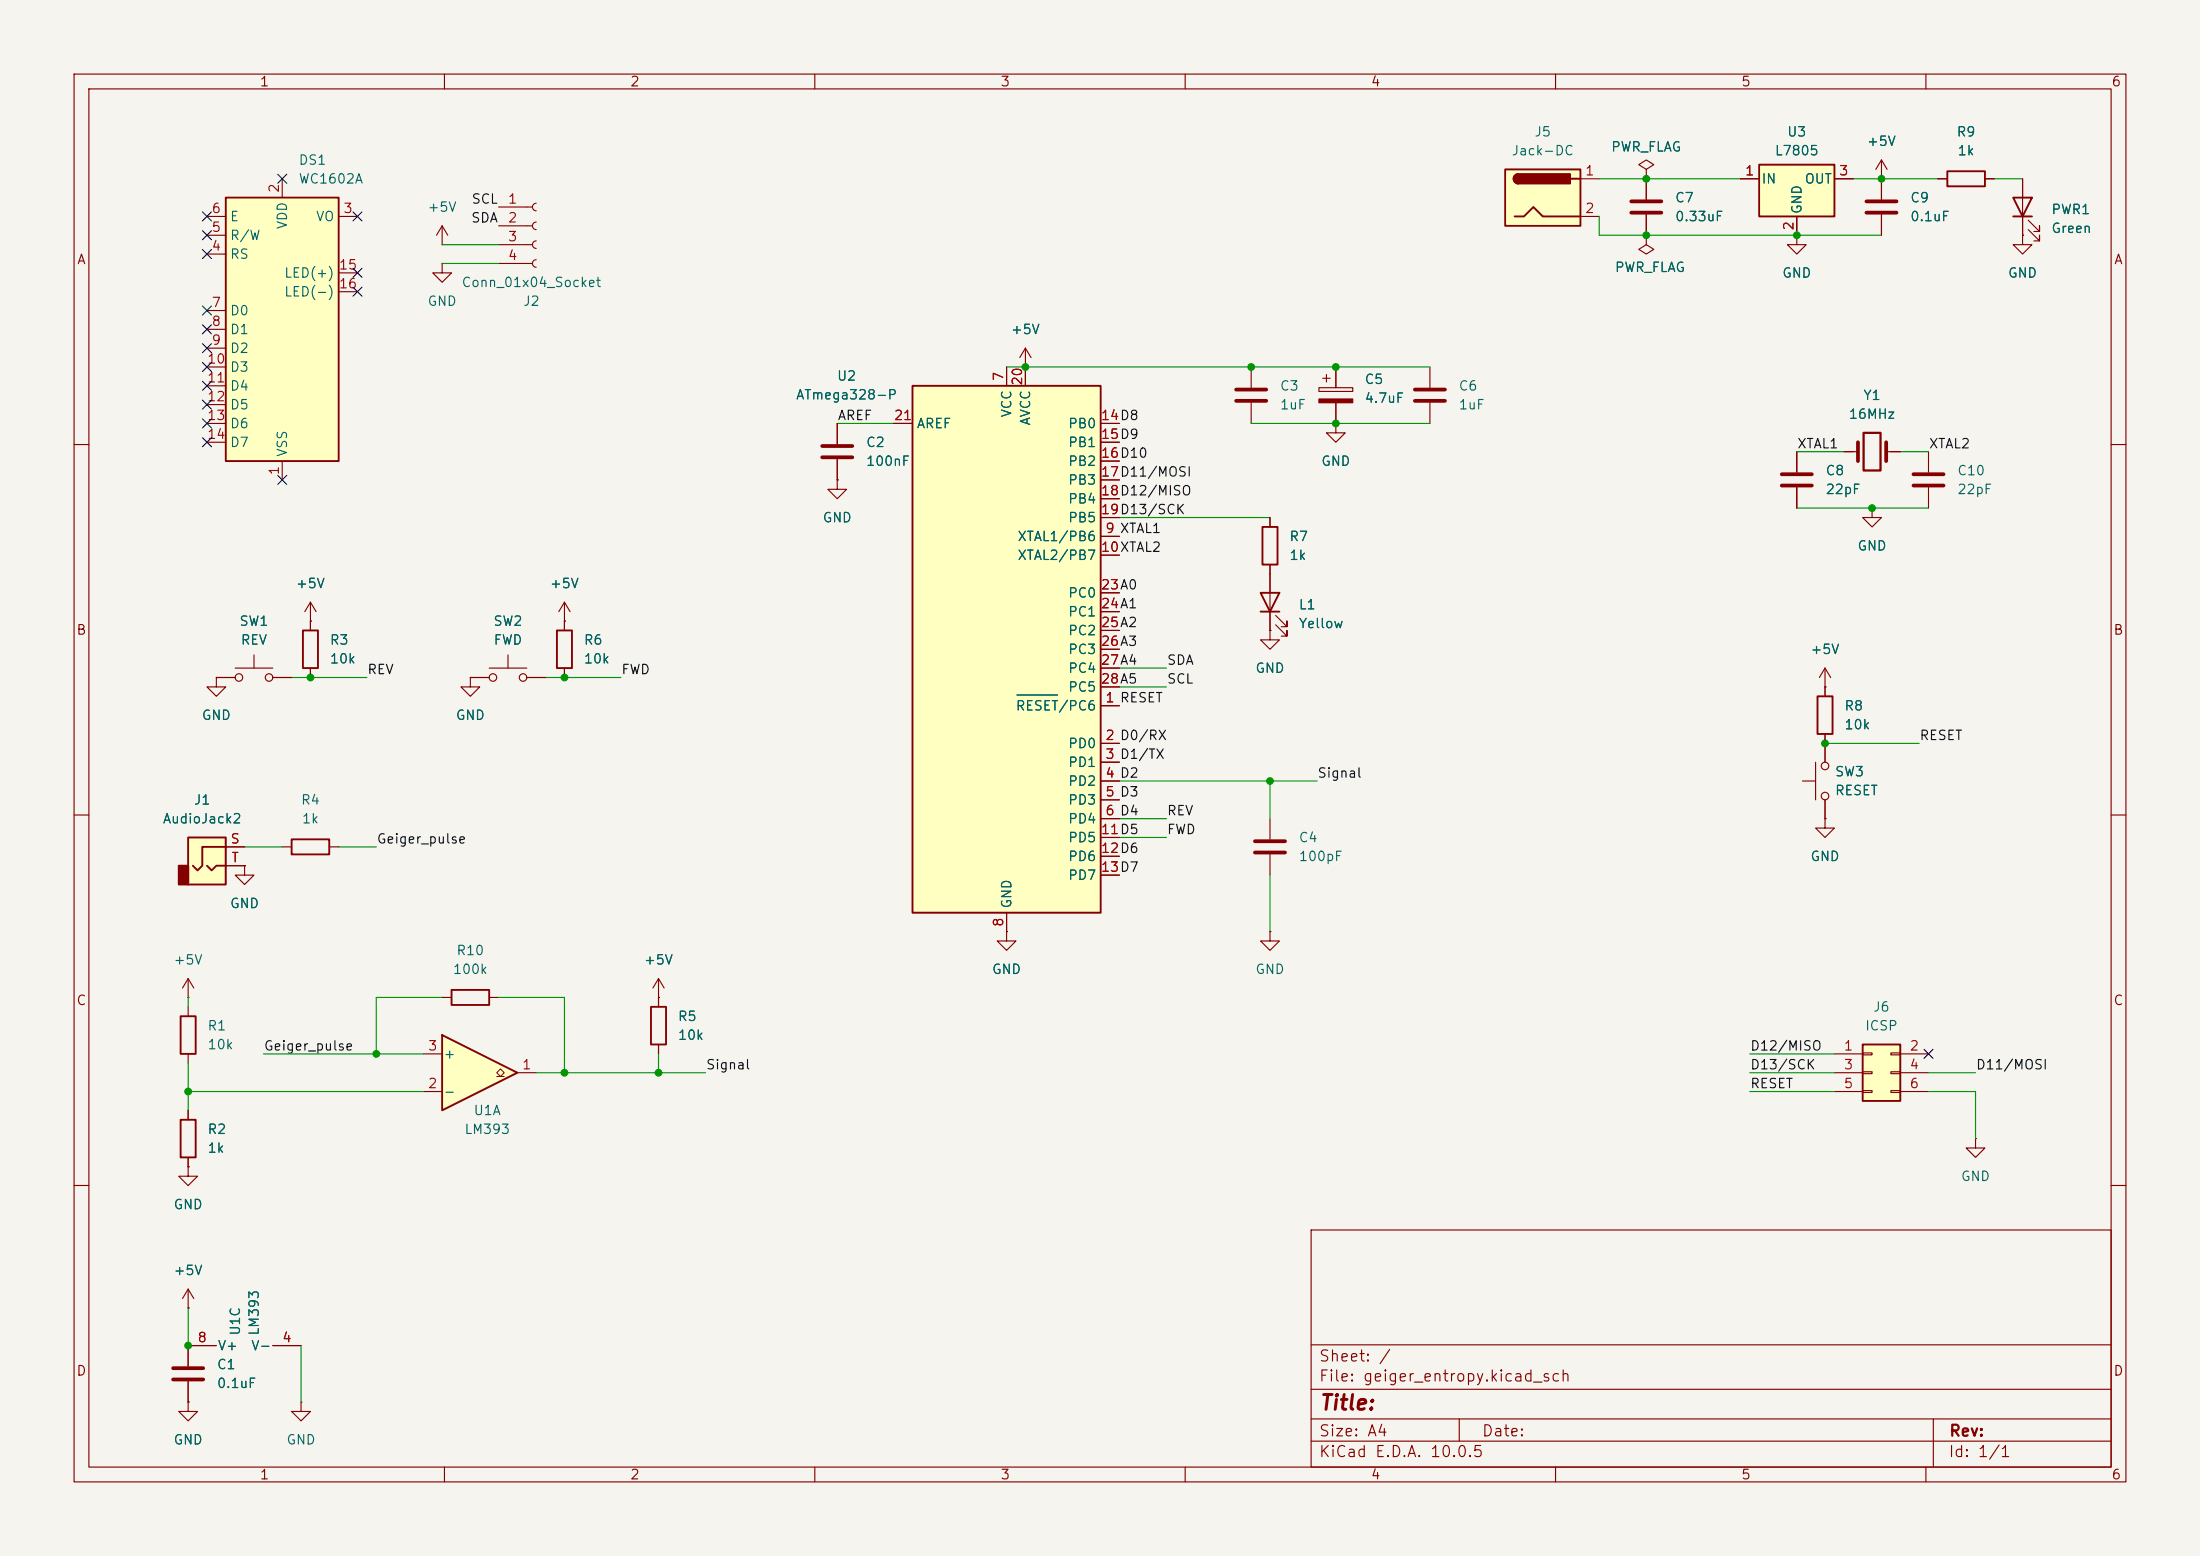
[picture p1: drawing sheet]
<svg xmlns="http://www.w3.org/2000/svg" width="297mm" height="210mm" viewBox="0 0 297 210" stroke-linecap="round" stroke-linejoin="round" font-family="sans-serif">
<path d="M0 0h297v210h-297z" fill="#f5f4ef" stroke="#f5f4ef" stroke-width=".14"/>
<g fill="none" stroke="#840000" stroke-width=".15">
<path d="M10 10h277v190h-277zM12 12h273v186h-273zM60 10v2M110 10v2M160 10v2M210 10v2M260 10v2M242.6 31.8v1.2h1.2l-1.2 1.3-1.3-1.3h1.3M242.6 31.8h.1M273 31.8v1.2h1.3l-1.3 1.3-1.2-1.3h1.2M273 31.8h.1M113 57.2v2.7"/>
<path d="M10 60h2M113 62v2.8M285 60h2M246.4 92.7h.1M246.4 90.2l-.8 1.2M246.4 90.2l.7 1.2M246.4 90.2v2.5M10 110h2M243.3 105.4h1.8M245.1 102.9v5.1M246.4 100.3v2.6M246.4 108v2.5"/>
<path d="M285 110h2M10 160h2M25.4 176.5h.1M25.4 174l-.8 1.3M25.4 174l.8 1.3M25.4 174v2.5M177 166h108v32h-108zM285 160h2M60 198v2M110 198v2M160 198v2M177 194.5h108"/>
<path d="M177 191.5h108M177 187.5h108M177 181.5h108M197 191.5v3M210 198v2M260 198v2M261 191.5v6.5"/>
<circle cx="246.4" cy="103.4" r=".51"/>
<circle cx="246.4" cy="107.4" r=".51"/>
</g>
<path d="M111 60.2h4.1M111 61.7h4.1" fill="none" stroke="#840000" stroke-width=".51"/>
<path d="M123.2 52.1h25.4v71.1h-25.4z" fill="#ffffc2"/>
<path d="M123.2 52.1h25.4v71.1h-25.4zM245.4 94h2v5.1h-2zM87.9 135.9h2v5.1h-2z" fill="none" stroke="#840000" stroke-width=".25"/>
<g fill="none" stroke="#840000" stroke-width=".15">
<path d="M120.6 57.2h2.6M135.9 49.5v2.6M138.4 49.5v2.6M148.6 57.2h2.5M148.6 59.7h2.5M113 64.8v1.2h1.3l-1.3 1.3-1.2-1.3h1.2M113 64.8h.1M148.6 72.4h2.5M148.6 74.9h2.5M148.6 62.2h2.5M148.6 64.8h2.5M148.6 67.3h2.5"/>
<path d="M148.6 69.9h2.5M63.5 91.4v1.3h1.3l-1.3 1.3-1.3-1.3h1.3M63.5 91.4h.1M148.6 95.3h2.5M148.6 80h2.5M148.6 82.6h2.5M148.6 85.1h2.5M148.6 87.6h2.5M148.6 90.2h2.5M148.6 92.7h2.5M246.4 92.7v1.3M246.4 99.1v1.2"/>
<path d="M148.6 100.3h2.5M148.6 102.9h2.5M148.6 105.4h2.5M148.6 108h2.5M148.6 110.5h2.5M148.6 113h2.5M148.6 115.6h2.5M148.6 118.1h2.5M246.4 110.5v1.3h1.2l-1.2 1.2-1.3-1.2h1.3M246.4 110.5h.1M88.9 134.6h.1M88.9 132.1v3.8"/>
<path d="M88.9 132.1l-.8 1.3M88.9 132.1l.8 1.3M135.9 123.2v2.5M88.9 141v1.2M25.4 181.6h3.8M36.8 181.6h3.8"/>
</g>
<path d="M137.3 93.8h5.5" fill="none" stroke="#006464" stroke-width=".15"/>
<path d="M59.7 139.7l10.1 5.1-10.1 5.1z" fill="#ffffc2"/>
<path d="M75.2 85.1h2v5.1h-2zM39.4 113.3h5v2h-5zM59.7 139.7l10.1 5.1-10.1 5.1zM61 133.6h5v2h-5z" fill="none" stroke="#840000" stroke-width=".25"/>
<path d="M67.1 145.3h.5l-.5-.5 .5-.5 .5 .5-.5 .5h.5" fill="none" stroke="#840000" stroke-width=".14"/>
<g fill="none" stroke="#840000" stroke-width=".15">
<path d="M63.5 91.4h2.5M66 90.2h5.1M68.6 88.4v1.8M71.1 91.4h2.6M76.2 83.8h.1M76.2 81.3v3.8M76.2 90.2v1.2M76.2 81.3l-.8 1.3M76.2 81.3l.8 1.3M38.1 114.3h1.3M44.4 114.3h1.3M59.7 134.6h1.3"/>
<path d="M66 134.6h1.3M57.1 147.3h2.6M57.1 142.2h2.6M69.8 144.8h2.6"/>
<circle cx="66.5" cy="91.4" r=".51"/>
<circle cx="70.6" cy="91.4" r=".51"/>
</g>
<path d="M25.4 113h5.1v6.4h-5.1z" fill="#ffffc2"/>
<path d="M24.1 116.8h1.3v2.6h-1.3z" fill="#840000" stroke="#840000" stroke-width=".25"/>
<path d="M25.4 113h5.1v6.4h-5.1zM27.9 116.8l.7 .7 .6-.7h1.3M30.5 114.3h-3.2v2.5l-.6 .7-.7-.7M24.4 137.2h2v5h-2z" fill="none" stroke="#840000" stroke-width=".25"/>
<g fill="none" stroke="#840000" stroke-width=".15">
<path d="M29.2 91.4v1.3h1.3l-1.3 1.3-1.3-1.3h1.3M29.2 91.4h.1M30.5 114.3h2.5M30.5 116.8h2.5M33 116.8v1.3h1.3l-1.3 1.3-1.3-1.3h1.3M33 116.8h.1M171.4 110.5v2.8M171.4 115.3v2.8M25.4 134.6h.1M25.4 132.1v2.5M25.4 135.9v1.3M25.4 132.1l-.8 1.3"/>
<path d="M25.4 132.1l.8 1.3M171.4 125.7v1.3h1.3l-1.3 1.3-1.2-1.3h1.2M171.4 125.7h.1M25.4 157.5v1.3h1.3l-1.3 1.2-1.3-1.2h1.3M25.4 157.5h.1M25.4 142.2v1.3M25.4 189.2v1.3h1.3l-1.3 1.3-1.3-1.3h1.3M25.4 189.2h.1M25.4 181.6v2.8M25.4 186.4v2.8M40.6 189.2v1.3h1.3l-1.3 1.3-1.2-1.3h1.2M40.6 189.2h.1"/>
</g>
<path d="M169.4 113.5h4.1M169.4 115.1h4.1M23.4 184.7h4M23.4 186.2h4" fill="none" stroke="#840000" stroke-width=".51"/>
<path d="M30.5 26.7h15.2v35.5h-15.2z" fill="#ffffc2"/>
<path d="M30.5 26.7h15.2v35.5h-15.2zM170.4 71.1h2.1v5.1h-2.1zM40.9 85.1h2v5.1h-2zM170.2 80h2.5l-1.3 2.6zM170.2 82.6h2.5M24.4 151.1h2v5.1h-2z" fill="none" stroke="#840000" stroke-width=".25"/>
<g fill="none" stroke="#840000" stroke-width=".15">
<path d="M27.9 29.2h2.6M27.9 34.3h2.6M27.9 31.8h2.6M38.1 24.1v2.6M45.7 29.2h2.6M45.7 36.8h2.6M45.7 39.4h2.6M59.7 33h.1M59.7 35.6v1.2h1.3l-1.3 1.3-1.3-1.3h1.3M59.7 35.6h.1M59.7 30.5l-.8 1.3M59.7 30.5l.8 1.3"/>
<path d="M59.7 30.5v2.5M67.3 27.9h4.6M67.3 30.5h4.6M67.3 33h4.6M67.3 35.6h4.6M72.4 27.4a.51 .51 0 0 0-.5 .5 .51 .51 0 0 0 .5 .5M72.4 30a.51 .51 0 0 0-.5 .5 .51 .51 0 0 0 .5 .5M72.4 32.5a.51 .51 0 0 0-.5 .5 .51 .51 0 0 0 .5 .5M72.4 35.1a.51 .51 0 0 0-.5 .5 .51 .51 0 0 0 .5 .5M222.2 22.9l1.1-.7-1.1-.6-1 .6 1 .7v1.2M222.2 24.1h.1M27.9 41.9h2.6"/>
<path d="M27.9 44.5h2.6M27.9 47h2.6M27.9 49.5h2.6M27.9 52.1h2.6M27.9 54.6h2.6M27.9 57.2h2.6M27.9 59.7h2.6M168.9 49.5v2.8M168.9 54.4v2.8M178.1 52.3h4.5v.5h-4.5zM178.6 51.1h1M179.1 50.5v1.1"/>
<path d="M180.3 57.2v1.2h1.3l-1.3 1.3-1.2-1.3h1.2M180.3 57.2h.1M180.3 49.5v2.8M180.3 54.4v2.8M193 49.5v2.8M193 54.4v2.8M38.1 62.2v2.6M171.4 69.9v1.2M171.4 76.2v8.9M29.2 91.4h2.5M31.7 90.2h5.1M34.3 88.4v1.8"/>
<path d="M36.8 91.4h2.6M41.9 83.8h.1M41.9 81.3l-.8 1.3M41.9 81.3l.8 1.3M41.9 81.3v3.8M41.9 90.2v1.2M171.4 85.1v1.3h1.3l-1.3 1.2-1.2-1.2h1.2M171.4 85.1h.1M172.2 84.3l1.5 1.6v-.8v.8h-.7M172.2 83.1l1.5 1.5v-.8v.8h-.7M135.9 125.7v1.3h1.3l-1.3 1.3-1.3-1.3h1.3M135.9 125.7h.1"/>
<path d="M25.4 149.9v1.2M25.4 156.2v1.3"/>
<circle cx="32.3" cy="91.4" r=".51"/>
<circle cx="36.3" cy="91.4" r=".51"/>
</g>
<path d="M178.1 53.8h4.5v.6h-4.5z" fill="#840000" stroke="#840000" stroke-width=".15"/>
<path d="M166.9 52.6h4M166.9 54.1h4M191 52.6h4.1M191 54.1h4.1" fill="none" stroke="#840000" stroke-width=".51"/>
<path d="M203.2 22.9h10.2v7.6h-10.2z" fill="#ffffc2"/>
<path d="M203.2 22.9h10.2v7.6h-10.2zM204.5 29.2h1.2l1.3-1.3 1.3 1.3h5.1M205 23.5a.64 .64 0 0 0-.7 .6 .64 .64 0 0 0 .7 .7M212.1 24.1h1.3" fill="none" stroke="#840000" stroke-width=".25"/>
<g fill="#840000" stroke="#840000" stroke-width=".25">
<path d="M204.5 23.7l.5-.2v1.3a.63 .63 0 0 1-.6-.4 .63 .63 0 0 1 .1-.7z"/>
<path d="M205 23.5h7v1.3h-7z"/>
</g>
<g fill="none" stroke="#840000" stroke-width=".15">
<path d="M213.4 24.1h2.5M213.4 29.2h2.5M222.2 31.8v1.2l1.1 .7-1.1 .6-1-.6 1-.7M222.2 31.8h.1M222.2 24.1v2.8M222.2 29v2.8M138.4 49.5h.1M138.4 47l-.7 1.3M138.4 47l.8 1.3M138.4 47v2.5M242.6 61v2.8M242.6 65.8v2.8"/>
<path d="M248.9 61h1.9M254.6 61h1.9M266.7 153.7v1.2h1.3l-1.3 1.3-1.3-1.3h1.3M266.7 153.7h.1"/>
</g>
<path d="M220.2 27.2h4.1M220.2 28.7h4.1M250.8 59.7v2.5M254.6 59.7v2.5M240.5 64h4.1M240.5 65.5h4.1" fill="none" stroke="#840000" stroke-width=".51"/>
<path d="M251.6 58.4h2.3v5.1h-2.3z" fill="none" stroke="#840000" stroke-width=".3"/>
<path d="M251.5 141h5v7.6h-5z" fill="#ffffc2"/>
<path d="M251.5 141h5v7.6h-5z" fill="none" stroke="#840000" stroke-width=".25"/>
<path d="M247.6 142.2h3.9M247.6 144.8h3.9M247.6 147.3h3.9M251.5 142.1h1.2v.3h-1.2zM251.5 144.7h1.2v.2h-1.2zM251.5 147.2h1.2v.2h-1.2zM255.3 142.1h1.2v.3h-1.2zM255.3 144.7h1.2v.2h-1.2zM255.3 147.2h1.2v.2h-1.2zM256.5 142.2h3.8M256.5 144.8h3.8M256.5 147.3h3.8" fill="none" stroke="#840000" stroke-width=".15"/>
<path d="M237.5 22.2h10.1v7h-10.1z" fill="#ffffc2"/>
<path d="M237.5 22.2h10.1v7h-10.1zM262.9 23.1h5.1v2h-5.1zM271.8 26.7h2.5l-1.3 2.5zM271.8 29.2h2.5" fill="none" stroke="#840000" stroke-width=".25"/>
<g fill="none" stroke="#840000" stroke-width=".15">
<path d="M222.2 24.1h.1M222.2 31.8h.1M222.2 24.1v2.8M222.2 29v2.8M234.9 24.1h2.6M242.6 31.8h.1M242.6 29.2v2.6M247.6 24.1h2.6M254 24.1h.1M254 21.6v5.3M254 29v2.8M254 21.6l-.8 1.3"/>
<path d="M254 21.6l.8 1.3M261.6 24.1h1.3M268 24.1h1.2M273 31.8h.1M273 24.1v7.7M273.8 31l1.5 1.5v-.7v.7h-.7M273.8 29.7l1.5 1.5v-.7v.7h-.7M113 57.2v2.7M120.6 57.2h2.6M135.9 49.5v2.6M138.4 49.5h.1M138.4 49.5v2.6"/>
<path d="M148.6 57.2h2.5M148.6 59.7h2.5M180.3 57.2h.1M180.3 49.5v2.8M180.3 54.4v2.8M113 64.8h.1M113 62v2.8M148.6 72.4h2.5M148.6 74.9h2.5M148.6 62.2h2.5M148.6 64.8h2.5M148.6 67.3h2.5"/>
<path d="M148.6 69.9h2.5M171.4 69.9v1.2M171.4 76.2v3.8M242.6 61v2.8M242.6 65.8v2.8M248.9 61h1.3M252.7 68.6v1.3h1.3l-1.3 1.2-1.2-1.2h1.2M252.7 68.6h.1M255.3 61h1.2M260.3 61v2.8M260.3 65.8v2.8M29.2 91.4h.1"/>
<path d="M29.2 91.4h2.5M36.8 91.4h2.6M41.9 83.8h.1M41.9 83.8v1.3M41.9 90.2v1.2M63.5 91.4h.1M63.5 91.4h2.5M71.1 91.4h2.6M76.2 83.8h.1M76.2 83.8v1.3M76.2 90.2v1.2M148.6 95.3h2.5"/>
<path d="M148.6 80h2.5M148.6 82.6h2.5M148.6 85.1h2.5M148.6 87.6h2.5M148.6 90.2h2.5M148.6 92.7h2.5M171.4 85.1h.1M171.4 82.6v2.5M246.4 92.7h.1M246.4 92.7v1.3M246.4 99.1v3.8M30.5 114.3h2.5"/>
<path d="M30.5 116.8h2.5M33 116.8h.1M148.6 100.3h2.5M148.6 102.9h2.5M148.6 105.4h2.5M148.6 108h2.5M148.6 110.5h2.5M148.6 113h2.5M148.6 115.6h2.5M148.6 118.1h2.5M246.4 110.5h.1M246.4 108v2.5"/>
<path d="M88.9 134.6h.1M88.9 134.6v1.3M135.9 125.7h.1M135.9 123.2v2.5M25.4 157.5h.1M25.4 149.9v1.2M25.4 156.2v1.3M88.9 141v1.2M25.4 176.5h.1M25.4 189.2h.1M25.4 186.4v2.8M29.2 181.6h-3.8v2.8"/>
<path d="M36.8 181.6h3.8"/>
</g>
<path d="M252 27.2h4M252 28.7h4M258.3 64h4.1M258.3 65.5h4.1" fill="none" stroke="#840000" stroke-width=".51"/>
<g fill="none" stroke="#009600" stroke-width=".15">
<path d="M59.7 33h7.6M59.7 35.6h7.6M215.9 24.1h19M215.9 29.2v2.6h38.1M250.2 24.1h11.4M269.2 24.1h3.8M113 57.2h7.6M135.9 49.5h57.1M168.9 57.2h24.1M151.1 69.9h20.3M242.6 68.6h17.7M242.6 61h6.3"/>
<path d="M256.5 61h3.8M39.4 91.4h10.1M73.7 91.4h10.1M151.1 90.2h6.4M151.1 92.7h6.4M33 114.3h5.1M45.7 114.3h5.1M151.1 110.5h6.4M151.1 105.4h26.7M151.1 113h6.4M171.4 105.4v5.1M171.4 118.1v7.6"/>
<path d="M246.4 100.3h12.7M25.4 134.6v1.3M59.7 134.6h-8.9v7.6M67.3 134.6h8.9v10.2M25.4 147.3h31.7M25.4 143.5v6.4M35.6 142.2h21.5M72.4 144.8h22.8M88.9 142.2v2.6M236.2 144.8h11.4M236.2 142.2h11.4M236.2 147.3h11.4"/>
<path d="M260.3 144.8h6.4M260.3 147.3h6.4v6.4M25.4 176.5v5.1M40.6 181.6v7.6"/>
</g>
<g fill="none" stroke="#000084" stroke-width=".15">
<path d="M27.3 31.1l1.2 1.3M27.3 33.7l1.2 1.2M27.3 28.6l1.2 1.2M28.5 31.1l-1.2 1.3M28.5 33.7l-1.2 1.2M28.5 28.6l-1.2 1.2M37.5 23.5l1.2 1.2M38.7 23.5l-1.2 1.2M47.7 36.2l1.2 1.2M47.7 28.6l1.2 1.2M47.7 38.8l1.2 1.2M48.9 36.2l-1.2 1.2"/>
<path d="M48.9 38.8l-1.2 1.2M48.9 28.6l-1.2 1.2M27.3 56.5l1.2 1.3M27.3 54l1.2 1.2M27.3 59.1l1.2 1.2M27.3 46.4l1.2 1.2M27.3 41.3l1.2 1.2M27.3 51.5l1.2 1.2M27.3 43.8l1.2 1.3M27.3 48.9l1.2 1.2M28.5 56.5l-1.2 1.3M28.5 54l-1.2 1.2"/>
<path d="M28.5 59.1l-1.2 1.2M28.5 48.9l-1.2 1.2M28.5 46.4l-1.2 1.2M28.5 41.3l-1.2 1.2M28.5 51.5l-1.2 1.2M28.5 43.8l-1.2 1.3M37.5 64.2l1.2 1.2M38.7 64.2l-1.2 1.2M259.7 141.6l1.3 1.2M261 141.6l-1.3 1.2"/>
</g>
<path d="M137.3 93.8h5.5" fill="none" stroke="#006464" stroke-width=".15"/>
<g fill="#009600" stroke="#009600" stroke-width=".14">
<circle cx="50.8" cy="142.2" r=".46"/>
<circle cx="76.2" cy="91.4" r=".46"/>
<circle cx="222.2" cy="31.8" r=".46"/>
<circle cx="222.2" cy="24.1" r=".46"/>
<circle cx="254" cy="24.1" r=".46"/>
<circle cx="242.6" cy="31.8" r=".46"/>
<circle cx="76.2" cy="144.8" r=".46"/>
<circle cx="88.9" cy="144.8" r=".46"/>
<circle cx="171.4" cy="105.4" r=".46"/>
<circle cx="25.4" cy="181.6" r=".46"/>
<circle cx="41.9" cy="91.4" r=".46"/>
<circle cx="25.4" cy="147.3" r=".46"/>
<circle cx="246.4" cy="100.3" r=".46"/>
<circle cx="252.7" cy="68.6" r=".46"/>
<circle cx="168.9" cy="49.5" r=".46"/>
<circle cx="138.4" cy="49.5" r=".46"/>
<circle cx="180.3" cy="57.2" r=".46"/>
<circle cx="180.3" cy="49.5" r=".46"/>
</g>
<text font-size="2" fill="#840000" x="178" y="190.8">Title:</text>
<g font-size="1.5" fill="#840000">
<text x="178" y="184.1">Sheet: /</text>
<text x="178" y="186.8">File: geiger_entropy.kicad_sch</text>
<text x="178" y="197">KiCad E.D.A. 10.0.5</text>
<text x="178" y="194.2">Size: A4</text>
<text x="200" y="194.2">Date:</text>
<text x="263" y="197">Id: 1/1</text>
<text x="263" y="194.2">Rev:</text>
</g>
<g font-size="1.3" fill="#840000">
<text x="35" y="12">1</text>
<text x="85" y="12">2</text>
<text x="135" y="12">3</text>
<text x="185" y="12">4</text>
<text x="235" y="12">5</text>
<text x="285" y="12">6</text>
<text x="10.3" y="36">A</text>
<text x="285.3" y="36">A</text>
<text x="10.2" y="86">B</text>
<text x="285.2" y="86">B</text>
<text x="10.2" y="136">C</text>
<text x="285.2" y="136">C</text>
<text x="10.2" y="186">D</text>
<text x="285.2" y="186">D</text>
<text x="35" y="200">1</text>
<text x="85" y="200">2</text>
<text x="135" y="200">3</text>
<text x="185" y="200">4</text>
<text x="235" y="200">5</text>
<text x="285" y="200">6</text>
</g>
<g font-size="1.3" fill="#006464">
<text x="40.2" y="22.6">DS1</text>
<text x="204" y="21.3">Jack-DC</text>
<text x="207.1" y="18.7">J5</text>
<text x="217.4" y="20.8">PWR_FLAG</text>
<text x="239.5" y="21.3">L7805</text>
<text x="241.2" y="18.7">U3</text>
<text x="251.9" y="20">+5V</text>
<text x="264.1" y="18.7">R9</text>
<text x="264.2" y="21.3">1k</text>
<text x="40.2" y="25.1">WC1602A</text>
<text x="57.6" y="28.9">+5V</text>
<text x="226" y="27.6">C7</text>
<text x="237.7" y="25.1">IN</text>
<text x="243.5" y="29" transform="rotate(-90 243.5 29)">GND</text>
<text x="243.5" y="25.1">OUT</text>
<text x="257.8" y="27.6">C9</text>
<text x="276.8" y="29.2">PWR1</text>
<text x="31" y="35.3">RS</text>
<text x="31" y="32.7">R/W</text>
<text x="31" y="30.2">E</text>
<text x="39.1" y="31" transform="rotate(-90 39.1 31)">VDD</text>
<text x="42.6" y="30.2">VO</text>
<text x="226" y="30.2">0.33uF</text>
<text x="257.8" y="30.2">0.1uF</text>
<text x="276.8" y="31.8">Green</text>
<text x="38.3" y="37.8">LED(+)</text>
<text x="38.3" y="40.3">LED(-)</text>
<text x="57.6" y="41.6">GND</text>
<text x="62.2" y="39.1">Conn_01x04_Socket</text>
<text x="70.5" y="41.6">J2</text>
<text x="217.9" y="37">PWR_FLAG</text>
<text x="240.5" y="37.8">GND</text>
<text x="271" y="37.8">GND</text>
<text x="31" y="42.9">D0</text>
<text x="31" y="45.4">D1</text>
<text x="31" y="48">D2</text>
<text x="136.4" y="45.4">+5V</text>
<text x="31" y="50.5">D3</text>
<text x="31" y="53">D4</text>
<text x="112.9" y="51.7">U2</text>
<text x="172.7" y="53">C3</text>
<text x="184.1" y="52.1">C5</text>
<text x="196.8" y="53">C6</text>
<text x="31" y="55.6">D5</text>
<text x="31" y="58.1">D6</text>
<text x="107.4" y="54.2">ATmega328-P</text>
<text x="123.7" y="58.1">AREF</text>
<text x="136.9" y="56.4" transform="rotate(-90 136.9 56.4)">VCC</text>
<text x="139.4" y="57.5" transform="rotate(-90 139.4 57.5)">AVCC</text>
<text x="144.1" y="58.1">PB0</text>
<text x="172.7" y="55.6">1uF</text>
<text x="184.1" y="54.7">4.7uF</text>
<text x="196.8" y="55.6">1uF</text>
<text x="249.5" y="56.8">16MHz</text>
<text x="251.5" y="54.3">Y1</text>
<text x="31" y="60.7">D7</text>
<text x="39.1" y="61.7" transform="rotate(-90 39.1 61.7)">VSS</text>
<text x="116.8" y="60.7">C2</text>
<text x="116.8" y="63.2">100nF</text>
<text x="144.1" y="60.7">PB1</text>
<text x="144.1" y="63.2">PB2</text>
<text x="144.1" y="65.7">PB3</text>
<text x="178.3" y="63.2">GND</text>
<text x="246.4" y="64.5">C8</text>
<text x="264.1" y="64.5">C10</text>
<text x="111" y="70.8">GND</text>
<text x="144.1" y="68.3">PB4</text>
<text x="144.1" y="70.8">PB5</text>
<text x="246.4" y="67">22pF</text>
<text x="264.1" y="67">22pF</text>
<text x="137.3" y="73.4">XTAL1/PB6</text>
<text x="137.3" y="75.9">XTAL2/PB7</text>
<text x="174" y="73.4">R7</text>
<text x="174" y="75.9">1k</text>
<text x="250.7" y="74.6">GND</text>
<text x="39.8" y="79.7">+5V</text>
<text x="74.1" y="79.7">+5V</text>
<text x="144.1" y="81">PC0</text>
<text x="144.1" y="83.5">PC1</text>
<text x="175.2" y="82.6">L1</text>
<text x="32.2" y="84.8">SW1</text>
<text x="32.4" y="87.3">REV</text>
<text x="44.4" y="87.3">R3</text>
<text x="44.4" y="89.9">10k</text>
<text x="66.5" y="84.8">SW2</text>
<text x="66.5" y="87.3">FWD</text>
<text x="78.7" y="87.3">R6</text>
<text x="78.7" y="89.9">10k</text>
<text x="144.1" y="86.1">PC2</text>
<text x="144.1" y="88.6">PC3</text>
<text x="175.2" y="85.1">Yellow</text>
<text x="244.3" y="88.6">+5V</text>
<text x="144.1" y="91.1">PC4</text>
<text x="144.1" y="93.7">PC5</text>
<text x="169.4" y="91.1">GND</text>
<text x="27.1" y="97.5">GND</text>
<text x="61.4" y="97.5">GND</text>
<text x="137" y="96.2">RESET/PC6</text>
<text x="144.1" y="101.3">PD0</text>
<text x="248.9" y="96.2">R8</text>
<text x="248.9" y="98.8">10k</text>
<text x="144.1" y="103.8">PD1</text>
<text x="144.1" y="106.4">PD2</text>
<text x="247.6" y="105.1">SW3</text>
<text x="247.6" y="107.6">RESET</text>
<text x="21.9" y="111.5">AudioJack2</text>
<text x="26.1" y="108.9">J1</text>
<text x="40.5" y="108.9">R4</text>
<text x="40.7" y="111.5">1k</text>
<text x="144.1" y="108.9">PD3</text>
<text x="144.1" y="111.5">PD4</text>
<text x="144.1" y="114">PD5</text>
<text x="175.2" y="114">C4</text>
<text x="144.1" y="116.5">PD6</text>
<text x="144.1" y="119.1">PD7</text>
<text x="175.2" y="116.5">100pF</text>
<text x="244.3" y="116.5">GND</text>
<text x="31" y="122.9">GND</text>
<text x="136.9" y="122.7" transform="rotate(-90 136.9 122.7)">GND</text>
<text x="23.3" y="130.5">+5V</text>
<text x="61" y="131.8">100k</text>
<text x="61.5" y="129.2">R10</text>
<text x="86.8" y="130.5">+5V</text>
<text x="133.8" y="131.8">GND</text>
<text x="169.4" y="131.8">GND</text>
<text x="252.8" y="136.9">J6</text>
<text x="27.9" y="139.4">R1</text>
<text x="27.9" y="141.9">10k</text>
<text x="59.8" y="143.2">+</text>
<text x="91.4" y="138.1">R5</text>
<text x="91.4" y="140.7">10k</text>
<text x="251.7" y="139.4">ICSP</text>
<text x="59.8" y="148.3">-</text>
<text x="27.9" y="153.4">R2</text>
<text x="27.9" y="155.9">1k</text>
<text x="62.6" y="153.4">LM393</text>
<text x="63.8" y="150.8">U1A</text>
<text x="264.6" y="159.7">GND</text>
<text x="23.3" y="163.5">GND</text>
<text x="23.3" y="172.4">+5V</text>
<text x="29.2" y="185.1">C1</text>
<text x="29.3" y="182.6">V+</text>
<text x="32.7" y="180.4" transform="rotate(-90 32.7 180.4)">U1C</text>
<text x="33.8" y="182.6">V-</text>
<text x="35.3" y="180.4" transform="rotate(-90 35.3 180.4)">LM393</text>
<text x="29.2" y="187.7">0.1uF</text>
<text x="23.3" y="195.3">GND</text>
<text x="38.6" y="195.3">GND</text>
</g>
<g font-size="1.3" fill="#a90000">
<text x="213.9" y="24">1</text>
<text x="235.5" y="24">1</text>
<text x="248.2" y="24">3</text>
<text x="28.5" y="29.1">6</text>
<text x="38" y="26.1" transform="rotate(-90 38 26.1)">2</text>
<text x="46.3" y="29.1">3</text>
<text x="68.5" y="27.8">1</text>
<text x="213.9" y="29.1">2</text>
<text x="28.5" y="34.2">4</text>
<text x="28.5" y="31.6">5</text>
<text x="68.5" y="30.3">2</text>
<text x="68.5" y="32.9">3</text>
<text x="68.5" y="35.4">4</text>
<text x="242.4" y="31.2" transform="rotate(-90 242.4 31.2)">2</text>
<text x="28.5" y="41.8">7</text>
<text x="45.7" y="36.7">15</text>
<text x="45.7" y="39.2">16</text>
<text x="28.5" y="44.3">8</text>
<text x="28.5" y="46.9">9</text>
<text x="27.9" y="49.4">10</text>
<text x="27.9" y="51.9">11</text>
<text x="135.8" y="51.5" transform="rotate(-90 135.8 51.5)">7</text>
<text x="138.3" y="52.1" transform="rotate(-90 138.3 52.1)">20</text>
<text x="27.9" y="54.5">12</text>
<text x="27.9" y="57">13</text>
<text x="27.9" y="59.6">14</text>
<text x="120.6" y="57">21</text>
<text x="148.5" y="57">14D8</text>
<text x="148.5" y="59.6">15D9</text>
<text x="148.5" y="57">14</text>
<text x="148.5" y="59.6">15</text>
<text x="38" y="64.2" transform="rotate(-90 38 64.2)">1</text>
<text x="148.5" y="62.1">16D10</text>
<text x="148.5" y="64.6">17D11/MOSI</text>
<text x="148.5" y="62.1">16</text>
<text x="148.5" y="64.6">17</text>
<text x="148.5" y="67.2">18D12/MISO</text>
<text x="148.5" y="69.7">19D13/SCK</text>
<text x="148.5" y="67.2">18</text>
<text x="148.5" y="69.7">19</text>
<text x="148.5" y="74.8">10XTAL2</text>
<text x="148.5" y="74.8">10</text>
<text x="149.1" y="72.3">9 XTAL1</text>
<text x="149.1" y="72.3">9</text>
<text x="148.5" y="79.9">23A0</text>
<text x="148.5" y="82.4">24A1</text>
<text x="148.5" y="79.9">23</text>
<text x="148.5" y="82.4">24</text>
<text x="148.5" y="85">25A2</text>
<text x="148.5" y="87.5">26A3</text>
<text x="148.5" y="85">25</text>
<text x="148.5" y="87.5">26</text>
<text x="148.5" y="90">27A4</text>
<text x="148.5" y="92.6">28A5</text>
<text x="148.5" y="90">27</text>
<text x="148.5" y="92.6">28</text>
<text x="149.1" y="95.1">1 RESET</text>
<text x="149.1" y="95.1">1</text>
<text x="149.1" y="100.2">2 D0/RX</text>
<text x="149.1" y="100.2">2</text>
<text x="149.1" y="102.7">3 D1/TX</text>
<text x="149.1" y="105.3">4 D2</text>
<text x="149.1" y="107.8">5 D3</text>
<text x="149.1" y="102.7">3</text>
<text x="149.1" y="105.3">4</text>
<text x="149.1" y="107.8">5</text>
<text x="148.5" y="112.9">11D5</text>
<text x="148.5" y="112.9">11</text>
<text x="149.1" y="110.4">6 D4</text>
<text x="149.1" y="110.4">6</text>
<text x="31" y="114.2">S</text>
<text x="31.1" y="116.7">T</text>
<text x="148.5" y="115.4">12D6</text>
<text x="148.5" y="118">13D7</text>
<text x="148.5" y="115.4">12</text>
<text x="148.5" y="118">13</text>
<text x="135.8" y="125.2" transform="rotate(-90 135.8 125.2)">8</text>
<text x="57.7" y="142.1">3</text>
<text x="248.8" y="142.1">1</text>
<text x="257.7" y="142.1">2</text>
<text x="57.7" y="147.2">2</text>
<text x="70.4" y="144.6">1</text>
<text x="248.8" y="144.6">3</text>
<text x="248.8" y="147.2">5</text>
<text x="257.7" y="144.6">4</text>
<text x="257.7" y="147.2">6</text>
<text x="26.6" y="181.5">8</text>
<text x="38" y="181.5">4</text>
</g>
<g font-size="1.3" fill="#0f0f0f">
<text x="63.6" y="27.8">SCL</text>
<text x="63.5" y="30.4">SDA</text>
<text x="113" y="57">AREF</text>
<text x="242.5" y="60.8">XTAL1</text>
<text x="260.3" y="60.8">XTAL2</text>
<text x="49.5" y="91.3">REV</text>
<text x="83.8" y="91.3">FWD</text>
<text x="157.5" y="92.6">SCL</text>
<text x="157.5" y="90">SDA</text>
<text x="259.1" y="100.2">RESET</text>
<text x="177.8" y="105.3">Signal</text>
<text x="157.5" y="110.4">REV</text>
<text x="157.5" y="112.9">FWD</text>
<text x="50.8" y="114.2">Geiger_pulse</text>
<text x="35.5" y="142.1">Geiger_pulse</text>
<text x="236.2" y="142.1">D12/MISO</text>
<text x="95.2" y="144.7">Signal</text>
<text x="236.2" y="144.7">D13/SCK</text>
<text x="236.2" y="147.2">RESET</text>
<text x="266.7" y="144.7">D11/MOSI</text>
</g>
</svg>
